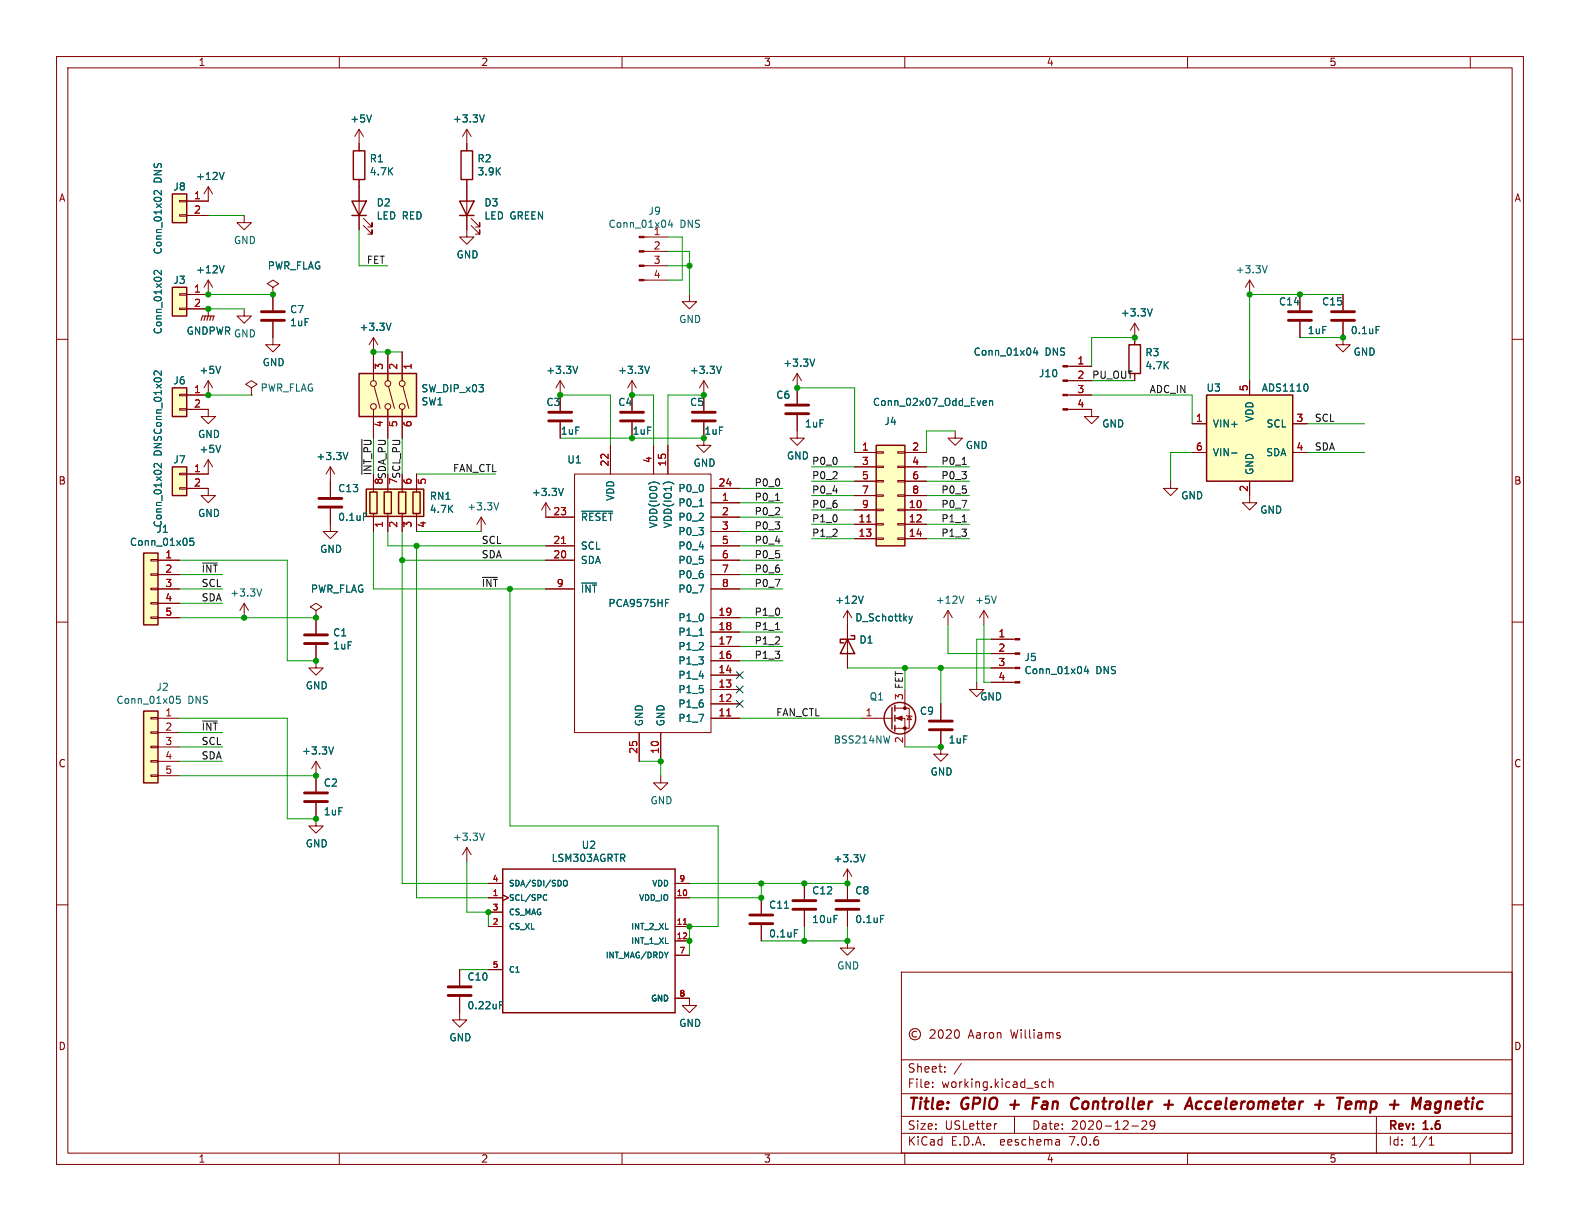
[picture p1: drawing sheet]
<svg xmlns="http://www.w3.org/2000/svg" width="279mm" height="216mm" viewBox="0 0 279 216" stroke-linecap="round" stroke-linejoin="round" font-family="sans-serif">
<g fill="none" stroke="#840000" stroke-width=".18">
<path d="M10 10h259.4v195.9h-259.4zM12 12h255.4v191.9h-255.4zM60 10v2M110 10v2M160 10v2M210 10v2M260 10v2M31.7 38h1.3v.2h-1.3zM31.7 35.4h1.3v.3h-1.3zM33 38.1h3.8M36.8 33l-.7 1.3M36.8 33v2.6h-3.8"/>
<path d="M36.8 33l.8 1.3M43.2 38.1v1.3h1.2l-1.2 1.2-1.3-1.2h1.3M63.5 22.9l-.8 1.2M63.5 22.9v3.8M63.5 31.8v8.8M63.5 22.9l.8 1.2M64.3 39.9l1.5 1.5v-.8v.8h-.8M64.3 38.6l1.5 1.5v-.7v.7h-.8M82.5 31.8v10.1h1.3l-1.3 1.3-1.2-1.3h1.2M82.5 22.9v3.8M82.5 22.9l-.7 1.2M82.5 22.9l.8 1.2"/>
<path d="M83.3 39.9l1.5 1.5v-.8v.8h-.7M83.3 38.6l1.5 1.5v-.7v.7h-.7M10 60h2M31.7 54.5h1.3v.2h-1.3zM31.7 51.9h1.3v.3h-1.3zM33 54.6h3.8v1.3M36.8 49.5v2.6h-3.8M36.8 49.5l-.7 1.3M36.8 49.5l.8 1.3M43.2 54.6v1.3h1.2l-1.2 1.3-1.3-1.3h1.3M48.3 50.8l1-.6-1-.7-1.1 .7 1.1 .6v1.3M48.3 52.1h.1"/>
<path d="M48.3 56.9v4.1h1.2l-1.2 1.2-1.3-1.2h1.3M48.3 52.1v2.8M66 59.7v7.6M66 59.7l-.7 1.3M66 59.7l.8 1.3M113.9 49.5h4.2M113.9 47h4.2M113.9 44.5h4.2M113.9 41.9h4.2M121.9 52.1v1.2h1.3l-1.3 1.3-1.3-1.3h1.3M200.7 57.2l-.8 1.2M200.7 57.2v3.8"/>
<path d="M200.7 57.2l.7 1.2M221 49.5v2.6M221 49.5l-.8 1.3M221 49.5l.7 1.3M229.9 52.1v2.8M229.9 56.9v2.8M237.5 56.9v4.1h1.3l-1.3 1.2-1.3-1.2h1.3M237.5 52.1v2.8M267.4 60h2M31.7 72.3h1.3v.2h-1.3zM31.7 69.7h1.3v.3h-1.3zM33 72.4h3.8v1.3h1.3l-1.3 1.2-1.2-1.2h1.2"/>
<path d="M36.8 67.3v2.6h-3.8M36.8 67.3l-.7 1.3M36.8 67.3l.8 1.3M44.4 68.6l1.1-.7-1.1-.6-1 .6 1 .7v1.3M44.4 69.9h.1M66 72.4v5.1M66.2 68.3l1 3.9M68.6 62.2v5.1M68.6 72.4v5.1M68.7 68.3l1 3.9M71.1 62.2v5.1M71.1 72.4v5.1"/>
<path d="M71.2 68.3l1.1 3.9M99.1 67.3v5.3M99.1 74.7v2.8M99.1 67.3l-.8 1.3M99.1 67.3l.7 1.3M107.9 78.7v5.1M111.8 67.3v5.3M111.8 74.7v2.8M111.8 67.3l-.8 1.3M111.8 67.3l.7 1.3M115.6 78.7v5.1M118.1 78.7v5.1"/>
<path d="M124.5 74.7v4h1.2l-1.2 1.3-1.3-1.3h1.3M124.5 67.3v5.3M124.5 67.3l-.8 1.3M124.5 67.3l.7 1.3M141 73.4v4.1h1.2l-1.2 1.2-1.3-1.2h1.3M141 66v5.4M141 66l-.8 1.3M141 66l.7 1.3M154.9 79.9h1.3v.2h-1.3zM158.7 79.9h1.3v.2h-1.3zM168.9 76.2v1.3h1.3l-1.3 1.2-1.3-1.2h1.3M188.8 72.4h4.2v1.3h1.3l-1.3 1.2-1.2-1.2h1.2"/>
<path d="M188.8 69.9h4.2M188.8 67.3h4.2M188.8 64.8h4.2M210.8 74.9h2.6M221 67.3v2.6M228.6 74.9h2.5M26.7 98.9h1.2v.3h-1.2zM27.9 99.1h3.8M31.7 86.2h1.3v.3h-1.3zM31.7 83.7h1.3v.2h-1.3zM33 86.4h3.8v1.2h1.3l-1.3 1.3-1.2-1.3h1.2M36.8 81.3v2.5h-3.8"/>
<path d="M36.8 81.3l-.7 1.3M36.8 81.3l.8 1.3M58.4 89.9v4.1h1.3l-1.3 1.3-1.3-1.3h1.3M58.4 82.6v5.3M58.4 82.6l-.7 1.2M58.4 82.6l.8 1.2M66 83.8v3.2M66 90.8v3.2M68.6 83.8v3.2M68.6 90.8v3.2M71.1 83.8v3.2M71.1 90.8v3.2"/>
<path d="M73.7 83.8v3.2M73.7 90.8v3.2M85.1 91.4l-.8 1.3M85.1 91.4v2.6M85.1 91.4l.8 1.3M96.5 88.9v2.5h5.1M96.5 99.1h5.1M96.5 96.5h5.1M96.5 88.9l-.7 1.3M96.5 88.9l.8 1.3M101.6 83.8h24.1v45.7h-24.1zM125.7 88.9h5.1"/>
<path d="M125.7 91.4h5.1M125.7 99.1h5.1M125.7 96.5h5.1M125.7 86.4h5.1M125.7 94h5.1M151.1 80h3.8M151.1 90.2h3.8M151.1 92.7h3.8M151.1 95.3h3.8M151.1 82.6h3.8M151.1 85.1h3.8M151.1 87.6h3.8"/>
<path d="M154.9 95.1h1.3v.3h-1.3zM154.9 92.6h1.3v.2h-1.3zM154.9 90h1.3v.3h-1.3zM154.9 87.5h1.3v.3h-1.3zM154.9 85h1.3v.2h-1.3zM154.9 82.4h1.3v.3h-1.3zM158.7 95.1h1.3v.3h-1.3zM158.7 92.6h1.3v.2h-1.3zM158.7 90h1.3v.3h-1.3zM158.7 87.5h1.3v.3h-1.3zM158.7 85h1.3v.2h-1.3zM158.7 82.4h1.3v.3h-1.3z"/>
<path d="M160 80h3.8M160 90.2h3.8M160 92.7h3.8M160 95.3h3.8M160 82.6h3.8M160 85.1h3.8M160 87.6h3.8M207 85.1v1.3h1.3l-1.3 1.2-1.3-1.2h1.3M210.8 80h2.6M221 85.1v3.8h1.2l-1.2 1.3-1.3-1.3h1.3M228.6 80h2.5M10 110h2"/>
<path d="M26.7 109.1h1.2v.2h-1.2zM26.7 106.6h1.2v.2h-1.2zM26.7 104h1.2v.3h-1.2zM26.7 101.5h1.2v.2h-1.2zM27.9 109.2h3.8M27.9 101.6h3.8M27.9 104.1h3.8M27.9 106.7h3.8M43.2 106.7l-.8 1.3M43.2 106.7v2.5M43.2 106.7l.7 1.3M55.9 114v4.1h1.2l-1.2 1.3-1.3-1.3h1.3"/>
<path d="M55.9 108l1-.7-1-.6-1 .6 1 .7v1.2M55.9 109.2h.1M55.9 109.2v2.8M96.5 104.1h5.1M125.7 119.4h5.1M125.7 116.8h5.1M125.7 114.3h5.1M125.7 111.8h5.1M125.7 109.2h5.1M125.7 101.6h5.1M125.7 104.1h5.1M149.9 108v10.1"/>
<path d="M149.9 108l-.8 1.2M149.9 108l.7 1.2M167.6 108l-.7 1.2M167.6 108v2.5M167.6 108l.8 1.2M174 108l-.8 1.2M174 108v2.5M174 108l.8 1.2M175.3 118.1h4.2M175.3 115.6h4.2M175.3 113h4.2M267.4 110h2"/>
<path d="M26.7 137h1.2v.3h-1.2zM26.7 134.5h1.2v.2h-1.2zM26.7 132h1.2v.2h-1.2zM26.7 129.4h1.2v.3h-1.2zM26.7 126.9h1.2v.2h-1.2zM27.9 127h3.8M27.9 129.5h3.8M27.9 132.1h3.8M27.9 134.6h3.8M27.9 137.2h3.8M55.9 134.6v5.4M55.9 134.6l-.8 1.3"/>
<path d="M55.9 134.6l.7 1.3M113 129.5v5.1M116.8 137.2v1.2h1.3l-1.3 1.3-1.2-1.3h1.2M116.8 129.5v5.1M125.7 127h5.1M125.7 124.5h5.1M125.7 121.9h5.1M152.4 127h5.3M158.2 127h1.8v5.1M158.2 125.2h2.6v3.6h-2.6M160 121.9v3.3M160.3 126.5l.1 .1h.8l.1 .1"/>
<path d="M160.8 126.6l.4 .7h-.8zM166.4 129.3v4.1h1.2l-1.2 1.2-1.3-1.2h1.3M166.4 124.5v2.8M172.7 120.7v1.2h1.3l-1.3 1.3-1.3-1.3h1.3M175.3 120.7h4.2M10 160h2M55.9 142v4.1h1.2l-1.2 1.2-1.3-1.2h1.3M82.5 149.9v2.5M82.5 149.9l-.7 1.2M82.5 149.9l.8 1.2M86.4 158.8h2.5M86.4 156.2h2.5"/>
<path d="M88.9 158.2l1 .6-1 .5M119.4 158.8h2.5M119.4 156.2h2.5M134.6 158.8v2.7M142.2 156.2v2.8M149.9 153.7l-.8 1.2M149.9 153.7v5.3M149.9 153.7l.7 1.2M267.4 160h2M81.3 176.3v4h1.2l-1.2 1.3-1.3-1.3h1.3M81.3 171.5v2.7M86.4 163.8h2.5"/>
<path d="M86.4 161.3h2.5M86.4 171.5h2.5M119.4 176.5h2.5v1.3h1.3l-1.3 1.3-1.3-1.3h1.3M119.4 163.8h2.5M119.4 166.4h2.5M119.4 168.9h2.5M134.6 163.6v2.8M142.2 161v2.8M149.9 166.4v1.2h1.2l-1.2 1.3-1.3-1.3h1.3M149.9 161v2.8M159.4 171.9h108v32h-108zM159.4 197.4h108"/>
<path d="M159.4 193.4h108M159.4 187.4h108M162.1 182.4a.52 .52 0 0 0-.8 .5 .52 .52 0 0 0 .8 .4M164.5 182.2l.6-.1 .2 .1 .1 .3-1 1.1h1M164.9 192.1v.2M164.9 191.4v.1M166.1 182.2l.2-.1a.81 .81 0 0 1 .6 .6 .81 .81 0 0 1-.3 .8l-.2 .1a.81 .81 0 0 1-.3-1.4zM167.1 189.4v.2M167.1 188.7v.1M167.4 182.2l.5-.1 .2 .1 .1 .3-.9 1.1h.9M168.9 182.2l.2-.1a.81 .81 0 0 1 .6 .6 .81 .81 0 0 1-.3 .8l-.1 .1a.81 .81 0 0 1-.4-1.4zM170 188l-1.3 1.9"/>
<path d="M176.3 198.7l-.3 .1M179.4 197.4v3M184.9 191.4l-.4-.1-.3 .3v.4l.2 .2h.5M185.6 191.4l.2-.1 .3 .1 .1 .9M185.6 190.8v1.5M187.3 183.1l.2 .2-.2 .3M187.3 182.6l.1 .1M200.1 199.1h1.2M201.9 198.3l.6-.1 .2 .1 .1 .3-.9 1.1h.9M204.2 198.8l-.3 .3h-.3l-.2-.3 .1-.5 .4-.1 .2 .1a.99 .99 0 0 1-.3 1.4h-.3M243.4 197.4v6.5M60 203.9v2"/>
<path d="M110 203.9v2M159.4 200.4h108M160 203.9v2M187.3 201.6l.1 .9M187.4 202.4l-.2 .1M187.4 201.8l-.2 .1M210 203.9v2M252.7 202.5h.9M252.7 201.4l.4-.4v1.5M260 203.9v2"/>
<circle cx="66" cy="71.9" r=".51"/>
<circle cx="66" cy="67.8" r=".51"/>
<circle cx="68.6" cy="71.9" r=".51"/>
<circle cx="68.6" cy="67.8" r=".51"/>
<circle cx="71.1" cy="67.8" r=".51"/>
<circle cx="71.1" cy="71.9" r=".51"/>
<circle cx="161.8" cy="182.9" r="1"/>
</g>
<g fill="none" stroke="#840000" stroke-width=".4">
<path d="M178.7 195.3h1.5M182.7 195.1h.7M183.8 194.1h-1l-.2 2M189.9 194.2a.67 .67 0 0 1 .9 .1M190.6 195.9l-.4 .2M205.9 195.3h1.5M206.7 194.6l-.1 1.5M209.5 196.1l.9-2 .4 2M211.6 196l.2 .1 .6-.1M212.5 194.9a.66 .66 0 0 0-.8 .1M236.4 194.1h1.2M237 194.1l-.3 2"/>
<path d="M239.9 194.9l.5-.1 .3 .3M240.7 195.1a.5 .5 0 0 1 .8-.2l-.1 1.2M240.7 195.1l-.1 1M250.4 195.5l.9-1.4-.3 2M255.8 194.8l-.2 1.3M256.3 194.8l-.6 .2"/>
</g>
<g fill="none" stroke="#840000" stroke-width=".25">
<path d="M30.5 34.3h2.5v5.1h-2.5zM62.2 35.6h2.6l-1.3 2.5zM62.2 38.1h2.6M62.5 26.7h2v5.1h-2zM81.3 35.6h2.5l-1.3 2.5zM81.3 38.1h2.5M81.5 26.7h2.1v5.1h-2.1zM30.5 50.8h2.5v5.1h-2.5zM30.5 68.6h2.5v5.1h-2.5zM63.5 66h10.2v7.7h-10.2zM154.9 78.7h5.1v17.8h-5.1zM199.6 61h2.1v5h-2.1z"/>
<path d="M213.4 69.9h15.2v15.2h-15.2zM25.4 97.8h2.5v12.7h-2.5zM30.5 82.6h2.5v5h-2.5zM64.8 86.5h10.1v4.8h-10.1zM65.4 87h1.3v3.8h-1.3zM67.9 87h1.3v3.8h-1.3zM70.5 87h1.3v3.8h-1.3zM73 87h1.3v3.8h-1.3zM149.9 113l1.2 2.6h-2.5zM150.5 112.4h.6v.6h-2.5v.7h.6M25.4 125.7h2.5v12.7h-2.5zM157.7 125.1v3.8"/>
<path d="M158.2 124.7v1M158.2 126.5v1M158.2 128.3v1M88.9 153.7h30.5v25.4h-30.5z"/>
<circle cx="159.1" cy="127" r="2.79"/>
</g>
<g fill="none" stroke="#006464" stroke-width=".18">
<path d="M28.5 33.7v.8l-.9-.8-.4 .2 .2 .5M39.6 30.5l-.4 1.2M65.7 20.3l-.4 1.3M85.7 20.3l-.5 1.3M118.5 38.9l-.3 .9h.8M118.8 39.4v.8M28.5 47.8v.8l-.9-.8-.4 .2 .2 .5M39.6 47l-.4 1.3M69.1 57.1l-.4 1.3M203.8 54.6l-.5 1.3M224.1 47l-.4 1.3M243.3 57.7h.7"/>
<path d="M28.5 65.6v.8l-.9-.8-.4 .2 .2 .5M39 78.7l-.4 1.3M39 64.8l-.4 1.2M102.2 64.8l-.5 1.2M114.9 64.8l-.5 1.2M127.6 64.8l-.5 1.2M144.1 63.5l-.5 1.3M174 70.9h.4v.3l-.6 .1M174.4 71.6l-.4 .1M175 71l.2-.1h.3v.8M175 70.9v.8M183.1 61.5l-.3 .9h.7"/>
<path d="M183.4 62v.8M231.1 68l.2 .4-.2 .7M28.5 81.9v.8l-.9-.8-.4 .3 .2 .5M34.2 95.2h-.6v.6l.1-.1h.5l.1 .2-.1 .4-.2 .1-.4-.1M61.5 80l-.4 1.3M64.3 90.7h.6M88.2 88.9l-.4 1.3M99.6 86.4l-.4 1.2M102.8 90.4h5.5M115.2 85.3h.9M117.8 85.3h.8M123.6 89.5h.8"/>
<path d="M217.8 80.1h1M46.3 104.1l-.4 1.3M102.8 103.1h2.7M117.7 106.6h.4M117.7 106h.6M123.6 112.3h.8M152.7 105.4l-.5 1.3M160.7 109l.3 .8M161 109.8l-.3 .4M161.3 109l-.3 .8M170.4 105.4l-.4 1.3M176.2 105.4l-.4 1.3"/>
<path d="M192 117.8l-.3 .9h.8M192.4 118.3v.8M31.8 123.1h-.6v.6l.2-.1 .4 .1 .1 .1-.1 .5-.1 .1-.5-.1M59 132.1l-.4 1.2M85.7 147.3l-.5 1.3M96.4 158.2l.3 .1M96.7 159.1l-.3 .1M99.8 155.7h.1a.34 .34 0 0 1 .4 .3v.3a.34 .34 0 0 1-.3 .4 .34 .34 0 0 1-.4-.4zM153 151.1l-.5 1.3M88.3 177.7h.5M88.3 177.1h.7M118.2 168.4l-.4 .5"/>
<path d="M138.7 160.6h.7M140.5 164.4h.6M155.7 161.9h.6"/>
</g>
<g fill="none" stroke="#840000" stroke-width=".51">
<path d="M46.2 56.6h4.1M46.2 55.1h4.1M227.8 56.6h4.1M227.8 55.1h4.1M235.5 56.6h4M235.5 55.1h4M97 74.4h4.1M97 72.9h4.1M109.7 74.4h4.1M109.7 72.9h4.1M122.4 74.4h4.1M122.4 72.9h4.1"/>
<path d="M138.9 73.2h4.1M138.9 71.6h4.1M56.4 89.7h4.1M56.4 88.1h4.1M53.8 113.8h4.1M53.8 112.3h4.1M164.3 129h4.1M164.3 127.5h4.1M53.8 141.7h4.1M53.8 140.2h4.1M140.2 159.3h4.1M147.8 159.3h4.1"/>
<path d="M79.2 176h4.1M79.2 174.5h4.1M132.6 163.3h4.1M132.6 161.8h4.1M140.2 160.8h4.1M147.8 160.8h4.1"/>
</g>
<g fill="#ffffc2" stroke="#ffffc2" stroke-width=".18">
<path d="M63.5 66h10.2v7.7h-10.2z"/>
<path d="M25.4 97.8h2.5v12.7h-2.5z"/>
<path d="M30.5 50.8h2.5v5.1h-2.5z"/>
<path d="M154.9 78.7h5.1v17.8h-5.1z"/>
<path d="M25.4 125.7h2.5v12.7h-2.5z"/>
<path d="M30.5 34.3h2.5v5.1h-2.5z"/>
<path d="M64.8 86.5h10.1v4.8h-10.1z"/>
<path d="M30.5 68.6h2.5v5.1h-2.5z"/>
<path d="M30.5 82.6h2.5v5h-2.5z"/>
<path d="M213.4 69.9h15.2v15.2h-15.2z"/>
</g>
<path d="M99.3 96.1h.7M153.3 92.3h.7M128.5 126.6h.7M120.8 163.4h.6" fill="none" stroke="#a90000" stroke-width=".18"/>
<g fill="#840000" stroke="#840000" stroke-width=".18">
<path d="M113 49.4h.9v.3h-.9z"/>
<path d="M113 46.9h.9v.2h-.9z"/>
<path d="M113 44.3h.9v.3h-.9z"/>
<path d="M113 41.8h.9v.2h-.9z"/>
<path d="M179.5 120.5h.8v.3h-.8z"/>
<path d="M179.5 118h.8v.2h-.8z"/>
<path d="M179.5 115.4h.8v.3h-.8z"/>
<path d="M179.5 112.9h.8v.3h-.8z"/>
<path d="M158.5 127l1-.4v.8z"/>
<path d="M188 72.3h.8v.2h-.8z"/>
<path d="M188 69.7h.8v.3h-.8z"/>
<path d="M188 67.2h.8v.2h-.8z"/>
<path d="M188 64.6h.8v.3h-.8z"/>
<circle cx="160" cy="128.8" r=".25"/>
<circle cx="160" cy="125.2" r=".25"/>
</g>
<path d="M35.6 56.6l.2-.7h2l-.2 .7M36.3 55.9l-.2 .7M36.8 55.9l-.2 .7M37.3 55.9l-.2 .7" fill="none" stroke="#840000" stroke-width=".2"/>
<path d="M64 77.7v6.2M137.1 88.5h.8M170.2 92.3h.7M170.2 82.1h.7M137.1 111.3h.8" fill="none" stroke="#0f0f0f" stroke-width=".18"/>
<g fill="none" stroke="#009600" stroke-width=".18">
<path d="M36.8 38.1h6.4M36.8 52.1h11.5M36.8 54.6h6.4M63.5 40.6v6.4h5.1M118.1 44.5h3.8v7.6M118.1 41.9h2.5v7.6h-2.5M118.1 47h3.8M200.7 59.7h-7.7v5.1M229.9 59.7h7.6M237.5 52.1h-16.5v15.2M36.8 69.9h7.6M66 77.5v6.3"/>
<path d="M66 62.2h5.1M68.6 77.5v6.3M71.1 77.5v6.3M99.1 69.9h8.8v8.8M99.1 77.5h25.4M111.8 69.9h3.8v8.8M124.5 69.9h-6.4v8.8M141 68.6h10.1v11.4M168.9 76.2h-5.1v3.8M193 69.9h17.8v5M193 67.3h7.7M231.1 74.9h10.2"/>
<path d="M31.7 99.1h19.1v17.7h5.1M66 94v10.1h30.5M68.6 94v2.5h27.9M71.1 99.1h25.4M71.1 94v62.2h15.3M73.7 94h11.4M73.7 83.8h13.9M73.7 96.5v62.3h12.7M130.8 94h7.6M130.8 91.4h7.6M130.8 99.1h7.6M130.8 96.5h7.6"/>
<path d="M130.8 86.4h7.6M130.8 88.9h7.6M143.5 82.6h7.6M143.5 85.1h7.6M143.5 87.6h7.6M143.5 95.3h7.6M143.5 90.2h7.6M143.5 92.7h7.6M163.8 82.6h7.6M163.8 85.1h7.6M163.8 87.6h7.6M163.8 95.3h7.6"/>
<path d="M163.8 90.2h7.6M163.8 92.7h7.6M210.8 80h-3.8v5.1M231.1 80h10.2M31.7 109.2h24.2M31.7 104.1h7.7M31.7 106.7h7.7M31.7 101.6h7.7M90.2 104.1v42h36.8v17.7h-5.1v5.1M130.8 111.8h7.6M130.8 116.8h7.6M130.8 109.2h7.6"/>
<path d="M130.8 114.3h7.6M130.8 104.1h7.6M130.8 101.6h7.6M149.9 118.1h25.4M160 118.1v3.8M166.4 118.1v6.4M167.6 110.5v5.1h7.7M174 110.5v10.2h1.3M175.3 113h-2.6v7.7M31.7 132.1h7.7M31.7 127h19.1v17.8h5.1M31.7 137.2h24.2"/>
<path d="M31.7 134.6h7.7M31.7 129.5h7.7M113 134.6h3.8v2.6M130.8 127h21.6M160 132.1h6.4M82.5 152.4v8.9h3.9v2.5M121.9 156.2h28M134.6 156.2v2.6h-12.7M81.3 171.5h5.1M142.2 163.8v2.6M149.9 163.8v2.6h-15.3"/>
</g>
<path d="M130.2 118.8l1.2 1.2M131.4 118.8l-1.2 1.2M130.2 121.3l1.2 1.2M130.2 123.9l1.2 1.2M131.4 121.3l-1.2 1.2M131.4 123.9l-1.2 1.2" fill="none" stroke="#000084" stroke-width=".18"/>
<g fill="#009600" stroke="#009600" stroke-width=".18">
<circle cx="149.9" cy="166.4" r=".46"/>
<circle cx="142.2" cy="166.4" r=".46"/>
<circle cx="116.8" cy="134.6" r=".46"/>
<circle cx="134.6" cy="158.8" r=".46"/>
<circle cx="149.9" cy="156.2" r=".46"/>
<circle cx="142.2" cy="156.2" r=".46"/>
<circle cx="134.6" cy="156.2" r=".46"/>
<circle cx="71.1" cy="99.1" r=".46"/>
<circle cx="55.9" cy="109.2" r=".46"/>
<circle cx="55.9" cy="116.8" r=".46"/>
<circle cx="43.2" cy="109.2" r=".46"/>
<circle cx="86.4" cy="161.3" r=".46"/>
<circle cx="55.9" cy="137.2" r=".46"/>
<circle cx="55.9" cy="144.8" r=".46"/>
<circle cx="121.9" cy="163.8" r=".46"/>
<circle cx="121.9" cy="166.4" r=".46"/>
<circle cx="73.7" cy="96.5" r=".46"/>
<circle cx="111.8" cy="77.5" r=".46"/>
<circle cx="111.8" cy="69.9" r=".46"/>
<circle cx="121.9" cy="47" r=".46"/>
<circle cx="124.5" cy="69.9" r=".46"/>
<circle cx="99.1" cy="69.9" r=".46"/>
<circle cx="124.5" cy="77.5" r=".46"/>
<circle cx="48.3" cy="52.1" r=".46"/>
<circle cx="36.8" cy="54.6" r=".46"/>
<circle cx="66" cy="62.2" r=".46"/>
<circle cx="68.6" cy="62.2" r=".46"/>
<circle cx="36.8" cy="52.1" r=".46"/>
<circle cx="36.8" cy="69.9" r=".46"/>
<circle cx="160" cy="118.1" r=".46"/>
<circle cx="166.4" cy="132.1" r=".46"/>
<circle cx="221" cy="52.1" r=".46"/>
<circle cx="200.7" cy="59.7" r=".46"/>
<circle cx="237.5" cy="59.7" r=".46"/>
<circle cx="229.9" cy="52.1" r=".46"/>
<circle cx="141" cy="68.6" r=".46"/>
<circle cx="166.4" cy="118.1" r=".46"/>
</g>
<g font-size="2.8" fill="#840000">
<text x="160.4" y="196.8">Title:</text>
<text x="170.1" y="196.8">GPIO</text>
<text x="179.4" y="196.8">+</text>
<text x="184.2" y="196.8">Fan</text>
<text x="191.9" y="196.8">Controller</text>
<text x="209.1" y="196.8">+</text>
<text x="213.9" y="196.8">Accelerometer</text>
<text x="237.3" y="196.8">+</text>
<text x="242.1" y="196.8">Temp</text>
<text x="252.2" y="196.8">+</text>
<text x="257" y="196.8">Magnetic</text>
</g>
<g font-size="2.1" fill="#840000">
<text x="171.3" y="183.9">Aaron</text>
<text x="178.9" y="183.9">Williams</text>
<text x="160.4" y="189.9">Sheet:</text>
<text x="160.4" y="192.6">File:</text>
<text x="166.5" y="192.6">working.kicad_sch</text>
<text x="160.4" y="202.8">KiCad</text>
<text x="160.4" y="200">Size:</text>
<text x="167.1" y="200">USLetter</text>
<text x="168.1" y="202.8">E.D.A.</text>
<text x="177" y="202.8">eeschema</text>
<text x="182.4" y="200">Date:</text>
<text x="189.4" y="202.8">7.0.6</text>
<text x="189.4" y="200">2020-12-29</text>
<text x="245.4" y="200.2">Rev:</text>
<text x="245.4" y="202.8">Id:</text>
<text x="249.5" y="202.8">1/1</text>
<text x="251.8" y="200.2">1.6</text>
</g>
<g font-size="1.8" fill="#840000">
<text x="35" y="11.9">1</text>
<text x="85" y="11.9">2</text>
<text x="135" y="11.9">3</text>
<text x="185" y="11.9">4</text>
<text x="235" y="11.9">5</text>
<text x="10.3" y="35.9">A</text>
<text x="267.7" y="35.9">A</text>
<text x="193" y="67">PU_OUT</text>
<text x="10.3" y="85.9">B</text>
<text x="267.7" y="85.9">B</text>
<text x="10.3" y="135.9">C</text>
<text x="267.7" y="135.9">C</text>
<text x="10.3" y="185.9">D</text>
<text x="267.7" y="185.9">D</text>
<text x="35" y="205.8">1</text>
<text x="85" y="205.8">2</text>
<text x="135" y="205.8">3</text>
<text x="185" y="205.8">4</text>
<text x="235" y="205.8">5</text>
</g>
<g font-size="1.8" fill="#006464">
<text x="61.8" y="21.9">+5V</text>
<text x="80" y="21.9">+3.3V</text>
<text x="65.3" y="28.9">R1</text>
<text x="84.3" y="28.9">R2</text>
<text x="28.8" y="32.4" transform="rotate(-90 28.8 32.4)">DNS</text>
<text x="30.6" y="33.9">J8</text>
<text x="34.6" y="32">+12V</text>
<text x="65.3" y="31.2">4.7K</text>
<text x="84.3" y="31.2">3.9K</text>
<text x="66.5" y="36.7">D2</text>
<text x="66.5" y="39">LED RED</text>
<text x="85.6" y="36.7">D3</text>
<text x="85.6" y="39">LED GREEN</text>
<text x="107.5" y="40.5">Conn_01x04</text>
<text x="114.6" y="38.2">J9</text>
<text x="120.2" y="40.5">DNS</text>
<text x="28.8" y="45.1" transform="rotate(-90 28.8 45.1)">Conn_01x02</text>
<text x="41.3" y="43.4">GND</text>
<text x="47.3" y="47.9">PWR_FLAG</text>
<text x="80.6" y="45.9">GND</text>
<text x="30.6" y="50.4">J3</text>
<text x="34.6" y="48.5">+12V</text>
<text x="218.4" y="48.5">+3.3V</text>
<text x="28.8" y="59.2" transform="rotate(-90 28.8 59.2)">Conn_01x02</text>
<text x="32.9" y="59.4">GNDPWR</text>
<text x="41.3" y="59.9">GND</text>
<text x="51.2" y="55.6">C7</text>
<text x="51.2" y="57.9">1uF</text>
<text x="63.5" y="58.7">+3.3V</text>
<text x="120" y="57.3">GND</text>
<text x="198.1" y="56.2">+3.3V</text>
<text x="226.1" y="54.2">C14</text>
<text x="231.1" y="59.3">1uF</text>
<text x="233.7" y="54.2">C15</text>
<text x="238.8" y="59.3">0.1uF</text>
<text x="46.4" y="64.9">GND</text>
<text x="138.4" y="65">+3.3V</text>
<text x="172.1" y="63.1">Conn_01x04</text>
<text x="184.8" y="63.1">DNS</text>
<text x="202.4" y="63.2">R3</text>
<text x="202.4" y="65.5">4.7K</text>
<text x="239.3" y="63.1">GND</text>
<text x="30.6" y="68.2">J6</text>
<text x="35.2" y="66.3">+5V</text>
<text x="46" y="69.4">PWR_FLAG</text>
<text x="74.4" y="71.9">SW1</text>
<text x="74.4" y="69.6">SW_DIP_x03</text>
<text x="96.5" y="66.3">+3.3V</text>
<text x="96.5" y="72">C3</text>
<text x="109.2" y="66.3">+3.3V</text>
<text x="109.2" y="72">C4</text>
<text x="121.9" y="66.3">+3.3V</text>
<text x="121.9" y="72">C5</text>
<text x="137.2" y="70.7">C6</text>
<text x="154.3" y="72">Conn_02x07_Odd_Even</text>
<text x="183.6" y="66.9">J10</text>
<text x="213.3" y="69.4">U3</text>
<text x="223" y="69.4">ADS1110</text>
<text x="34.9" y="77.6">GND</text>
<text x="99.1" y="77.1">1uF</text>
<text x="111.8" y="77.1">1uF</text>
<text x="124.5" y="77.1">1uF</text>
<text x="142.2" y="75.8">1uF</text>
<text x="156.3" y="75.4">J4</text>
<text x="194.8" y="75.8">GND</text>
<text x="214.4" y="75.8">VIN+</text>
<text x="221.8" y="74.7" transform="rotate(-90 221.8 74.7)">VDD</text>
<text x="223.9" y="75.8">SCL</text>
<text x="28.8" y="80.6" transform="rotate(-90 28.8 80.6)">DNSConn_01x02</text>
<text x="30.6" y="82.1">J7</text>
<text x="35.2" y="80.3">+5V</text>
<text x="55.9" y="81.6">+3.3V</text>
<text x="100.2" y="82.1">U1</text>
<text x="122.6" y="82.7">GND</text>
<text x="139.1" y="81.5">GND</text>
<text x="170.7" y="79.6">GND</text>
<text x="214.4" y="80.9">VIN-</text>
<text x="223.8" y="80.9">SDA</text>
<text x="59.7" y="87.2">C13</text>
<text x="75.9" y="88.6">RN1</text>
<text x="94" y="87.9">+3.3V</text>
<text x="108.8" y="88.7" transform="rotate(-90 108.8 88.7)">VDD</text>
<text x="119.9" y="89.8">P0_1</text>
<text x="119.9" y="87.2">P0_0</text>
<text x="208.8" y="88.5">GND</text>
<text x="221.8" y="84.1" transform="rotate(-90 221.8 84.1)">GND</text>
<text x="27.6" y="94.4">J1</text>
<text x="28.8" y="93.4" transform="rotate(-90 28.8 93.4)">Conn_01x02</text>
<text x="34.9" y="91.6">GND</text>
<text x="59.7" y="92.3">0.1uF</text>
<text x="75.9" y="90.9">4.7K</text>
<text x="82.5" y="90.4">+3.3V</text>
<text x="102.6" y="92.3">~{RESET}</text>
<text x="116.4" y="93.5" transform="rotate(-90 116.4 93.5)">VDD(IO0)</text>
<text x="119" y="93.5" transform="rotate(-90 119 93.5)">VDD(IO1)</text>
<text x="119.9" y="92.3">P0_2</text>
<text x="119.9" y="94.8">P0_3</text>
<text x="222.8" y="91">GND</text>
<text x="22.9" y="96.7">Conn_01x05</text>
<text x="56.5" y="98">GND</text>
<text x="102.6" y="99.9">SDA</text>
<text x="102.6" y="97.4">SCL</text>
<text x="119.9" y="97.4">P0_4</text>
<text x="119.9" y="99.9">P0_5</text>
<text x="40.6" y="105.7">+3.3V</text>
<text x="54.9" y="105">PWR_FLAG</text>
<text x="102.6" y="105">~{INT}</text>
<text x="107.5" y="107.5">PCA9575HF</text>
<text x="119.9" y="102.5">P0_6</text>
<text x="119.9" y="105">P0_7</text>
<text x="147.6" y="107">+12V</text>
<text x="165.4" y="107">+12V</text>
<text x="172.3" y="107">+5V</text>
<text x="58.8" y="112.7">C1</text>
<text x="119.9" y="112.6">P1_1</text>
<text x="119.9" y="110.1">P1_0</text>
<text x="151.1" y="110.1">D_Schottky</text>
<text x="151.9" y="114">D1</text>
<text x="58.8" y="115">1uF</text>
<text x="119.9" y="117.7">P1_3</text>
<text x="119.9" y="115.2">P1_2</text>
<text x="181.1" y="117.1">J5</text>
<text x="181.1" y="119.4">Conn_01x04</text>
<text x="193.8" y="119.4">DNS</text>
<text x="20.5" y="124.7">Conn_01x05</text>
<text x="27.6" y="122.4">J2</text>
<text x="33.2" y="124.7">DNS</text>
<text x="54" y="122.1">GND</text>
<text x="119.9" y="125.3">P1_6</text>
<text x="119.9" y="122.8">P1_5</text>
<text x="119.9" y="120.2">P1_4</text>
<text x="153.7" y="124.1">Q1</text>
<text x="173.2" y="124.1">GND</text>
<text x="113.9" y="128.5" transform="rotate(-90 113.9 128.5)">GND</text>
<text x="117.7" y="128.5" transform="rotate(-90 117.7 128.5)">GND</text>
<text x="119.9" y="127.9">P1_7</text>
<text x="147.3" y="131.7">BSS214NW</text>
<text x="162.6" y="126.6">C9</text>
<text x="167.6" y="131.7">1uF</text>
<text x="53.3" y="133.6">+3.3V</text>
<text x="164.5" y="137.3">GND</text>
<text x="57.2" y="139.3">C2</text>
<text x="114.9" y="142.4">GND</text>
<text x="57.2" y="144.4">1uF</text>
<text x="80" y="148.9">+3.3V</text>
<text x="54" y="150">GND</text>
<text x="97.4" y="152.6">LSM303AGRTR</text>
<text x="102.8" y="150.3">U2</text>
<text x="147.3" y="152.7">+3.3V</text>
<text x="135.9" y="160.9">C11</text>
<text x="143.5" y="158.3">C12</text>
<text x="151.1" y="158.3">C8</text>
<text x="135.9" y="166">0.1uF</text>
<text x="143.5" y="163.4">10uF</text>
<text x="151.1" y="163.4">0.1uF</text>
<text x="82.6" y="173.6">C10</text>
<text x="148" y="171.6">GND</text>
<text x="82.6" y="178.7">0.22uF</text>
<text x="79.4" y="184.3">GND</text>
<text x="120" y="181.8">GND</text>
</g>
<g font-size="1.8" fill="#a90000">
<text x="34.2" y="35.3">1</text>
<text x="34.2" y="37.8">2</text>
<text x="115.5" y="41.7">1</text>
<text x="115.5" y="44.2">2</text>
<text x="115.5" y="46.7">3</text>
<text x="34.2" y="51.8">1</text>
<text x="115.5" y="49.3">4</text>
<text x="34.2" y="54.4">2</text>
<text x="68" y="65.5" transform="rotate(-90 68 65.5)">3</text>
<text x="70.6" y="65.5" transform="rotate(-90 70.6 65.5)">2</text>
<text x="73.1" y="65.5" transform="rotate(-90 73.1 65.5)">1</text>
<text x="190.4" y="64.5">1</text>
<text x="34.2" y="69.6">1</text>
<text x="190.4" y="67.1">2</text>
<text x="190.4" y="69.6">3</text>
<text x="220.7" y="69.3" transform="rotate(-90 220.7 69.3)">5</text>
<text x="34.2" y="72.1">2</text>
<text x="68" y="75.6" transform="rotate(-90 68 75.6)">4</text>
<text x="70.6" y="75.6" transform="rotate(-90 70.6 75.6)">5</text>
<text x="73.1" y="75.6" transform="rotate(-90 73.1 75.6)">6</text>
<text x="190.4" y="72.1">4</text>
<text x="211.4" y="74.7">1</text>
<text x="229.2" y="74.7">3</text>
<text x="34.2" y="83.6">1</text>
<text x="107.7" y="82.6" transform="rotate(-90 107.7 82.6)">22</text>
<text x="115.3" y="82" transform="rotate(-90 115.3 82)">4</text>
<text x="117.9" y="82.6" transform="rotate(-90 117.9 82.6)">15</text>
<text x="152.3" y="79.8">1</text>
<text x="152.3" y="82.3">3</text>
<text x="161.2" y="79.8">2</text>
<text x="161.2" y="82.3">4</text>
<text x="211.4" y="79.8">6</text>
<text x="229.2" y="79.8">4</text>
<text x="34.2" y="86.1">2</text>
<text x="68" y="85.8" transform="rotate(-90 68 85.8)">8</text>
<text x="70.6" y="85.8" transform="rotate(-90 70.6 85.8)">7</text>
<text x="73.1" y="85.8" transform="rotate(-90 73.1 85.8)">6</text>
<text x="75.6" y="85.8" transform="rotate(-90 75.6 85.8)">5</text>
<text x="127" y="86.1">24</text>
<text x="127.6" y="88.6">1</text>
<text x="152.3" y="84.8">5</text>
<text x="152.3" y="87.4">7</text>
<text x="152.3" y="89.9">9</text>
<text x="160.6" y="89.9">10</text>
<text x="161.2" y="84.8">6</text>
<text x="161.2" y="87.4">8</text>
<text x="220.7" y="87.1" transform="rotate(-90 220.7 87.1)">2</text>
<text x="68" y="93.4" transform="rotate(-90 68 93.4)">1</text>
<text x="70.6" y="93.4" transform="rotate(-90 70.6 93.4)">2</text>
<text x="73.1" y="93.4" transform="rotate(-90 73.1 93.4)">3</text>
<text x="75.6" y="93.4" transform="rotate(-90 75.6 93.4)">4</text>
<text x="97.7" y="91.2">23</text>
<text x="127.6" y="91.2">2</text>
<text x="127.6" y="93.7">3</text>
<text x="151.7" y="92.5">11</text>
<text x="151.7" y="95">13</text>
<text x="160.6" y="92.5">12</text>
<text x="160.6" y="95">14</text>
<text x="29.1" y="98.8">1</text>
<text x="29.1" y="101.3">2</text>
<text x="97.7" y="98.8">20</text>
<text x="97.7" y="96.3">21</text>
<text x="127.6" y="96.3">5</text>
<text x="127.6" y="98.8">6</text>
<text x="127.6" y="101.3">7</text>
<text x="29.1" y="103.9">3</text>
<text x="29.1" y="106.4">4</text>
<text x="98.4" y="103.9">9</text>
<text x="127.6" y="103.9">8</text>
<text x="29.1" y="109">5</text>
<text x="127" y="111.5">18</text>
<text x="127" y="109">19</text>
<text x="176.5" y="112.8">1</text>
<text x="127" y="119.1">14</text>
<text x="127" y="116.6">16</text>
<text x="127" y="114">17</text>
<text x="176.5" y="115.3">2</text>
<text x="176.5" y="117.9">3</text>
<text x="127" y="124.2">12</text>
<text x="127" y="121.7">13</text>
<text x="176.5" y="120.4">4</text>
<text x="29.1" y="126.7">1</text>
<text x="29.1" y="129.3">2</text>
<text x="29.1" y="131.8">3</text>
<text x="127" y="126.7">11</text>
<text x="153" y="126.7">1</text>
<text x="159.8" y="131.5" transform="rotate(-90 159.8 131.5)">2</text>
<text x="29.1" y="134.4">4</text>
<text x="29.1" y="136.9">5</text>
<text x="112.8" y="133.4" transform="rotate(-90 112.8 133.4)">25</text>
<text x="116.6" y="133.4" transform="rotate(-90 116.6 133.4)">10</text>
</g>
<g font-size="1.8" fill="#0f0f0f">
<text x="64.8" y="46.7">FET</text>
<text x="203.2" y="69.6">ADC_IN</text>
<text x="232.4" y="74.7">SCL</text>
<text x="80" y="83.6">FAN_CTL</text>
<text x="143.5" y="82.3">P0_0</text>
<text x="166.4" y="82.3">P0_1</text>
<text x="232.4" y="79.7">SDA</text>
<text x="65.8" y="84.1" transform="rotate(-90 65.8 84.1)">~{INT_PU}</text>
<text x="68" y="85.8" transform="rotate(-90 68 85.8)">8SDA_PU</text>
<text x="70.6" y="85.8" transform="rotate(-90 70.6 85.8)">7SCL_PU</text>
<text x="133.3" y="88.6">P0_1</text>
<text x="133.3" y="86.1">P0_0</text>
<text x="143.5" y="84.8">P0_2</text>
<text x="143.5" y="87.4">P0_4</text>
<text x="143.5" y="89.9">P0_6</text>
<text x="166.4" y="84.8">P0_3</text>
<text x="166.4" y="87.4">P0_5</text>
<text x="166.4" y="89.9">P0_7</text>
<text x="133.3" y="93.7">P0_3</text>
<text x="133.3" y="91.2">P0_2</text>
<text x="143.5" y="95">P1_2</text>
<text x="143.5" y="92.4">P1_0</text>
<text x="166.4" y="95">P1_3</text>
<text x="166.4" y="92.4">P1_1</text>
<text x="35.6" y="101.3">~{INT}</text>
<text x="85.1" y="98.8">SDA</text>
<text x="85.1" y="96.3">SCL</text>
<text x="133.3" y="101.3">P0_6</text>
<text x="133.3" y="98.8">P0_5</text>
<text x="133.3" y="96.3">P0_4</text>
<text x="35.6" y="106.4">SDA</text>
<text x="35.6" y="103.9">SCL</text>
<text x="133.3" y="103.9">P0_7</text>
<text x="133.3" y="111.5">P1_1</text>
<text x="133.3" y="109">P1_0</text>
<text x="133.3" y="116.6">P1_3</text>
<text x="133.3" y="114">P1_2</text>
<text x="159.8" y="123.9" transform="rotate(-90 159.8 123.9)">3 FET</text>
<text x="35.6" y="131.8">SCL</text>
<text x="35.6" y="129.3">~{INT}</text>
<text x="137.2" y="126.7">FAN_CTL</text>
<text x="35.6" y="134.4">SDA</text>
</g>
<text font-size="1.8" fill="#009600" x="85.1" y="103.9">~{INT}</text>
<g font-size="1.4" fill="#a90000">
<text x="87" y="156">4</text>
<text x="120" y="156">9</text>
<text x="87" y="158.5">1</text>
<text x="87" y="161">3</text>
<text x="119.6" y="158.5">10</text>
<text x="87" y="163.6">2</text>
<text x="119.6" y="163.6">11</text>
<text x="119.6" y="166.1">12</text>
<text x="87" y="171.2">5</text>
<text x="120" y="168.7">7</text>
<text x="120" y="176.3">8</text>
</g>
<g font-size="1.4" fill="#006464">
<text x="89.9" y="159.5">SCL/SPC</text>
<text x="89.9" y="156.9">SDA/SDI/SDO</text>
<text x="112.9" y="159.5">VDD_IO</text>
<text x="115.2" y="156.9">VDD</text>
<text x="89.9" y="164.6">CS_XL</text>
<text x="89.9" y="162">CS_MAG</text>
<text x="111.5" y="164.6">INT_2_XL</text>
<text x="111.5" y="167.1">INT_1_XL</text>
<text x="89.9" y="172.2">C1</text>
<text x="107" y="169.6">INT_MAG/DRDY</text>
<text x="115" y="177.3">GND</text>
</g>
</svg>
